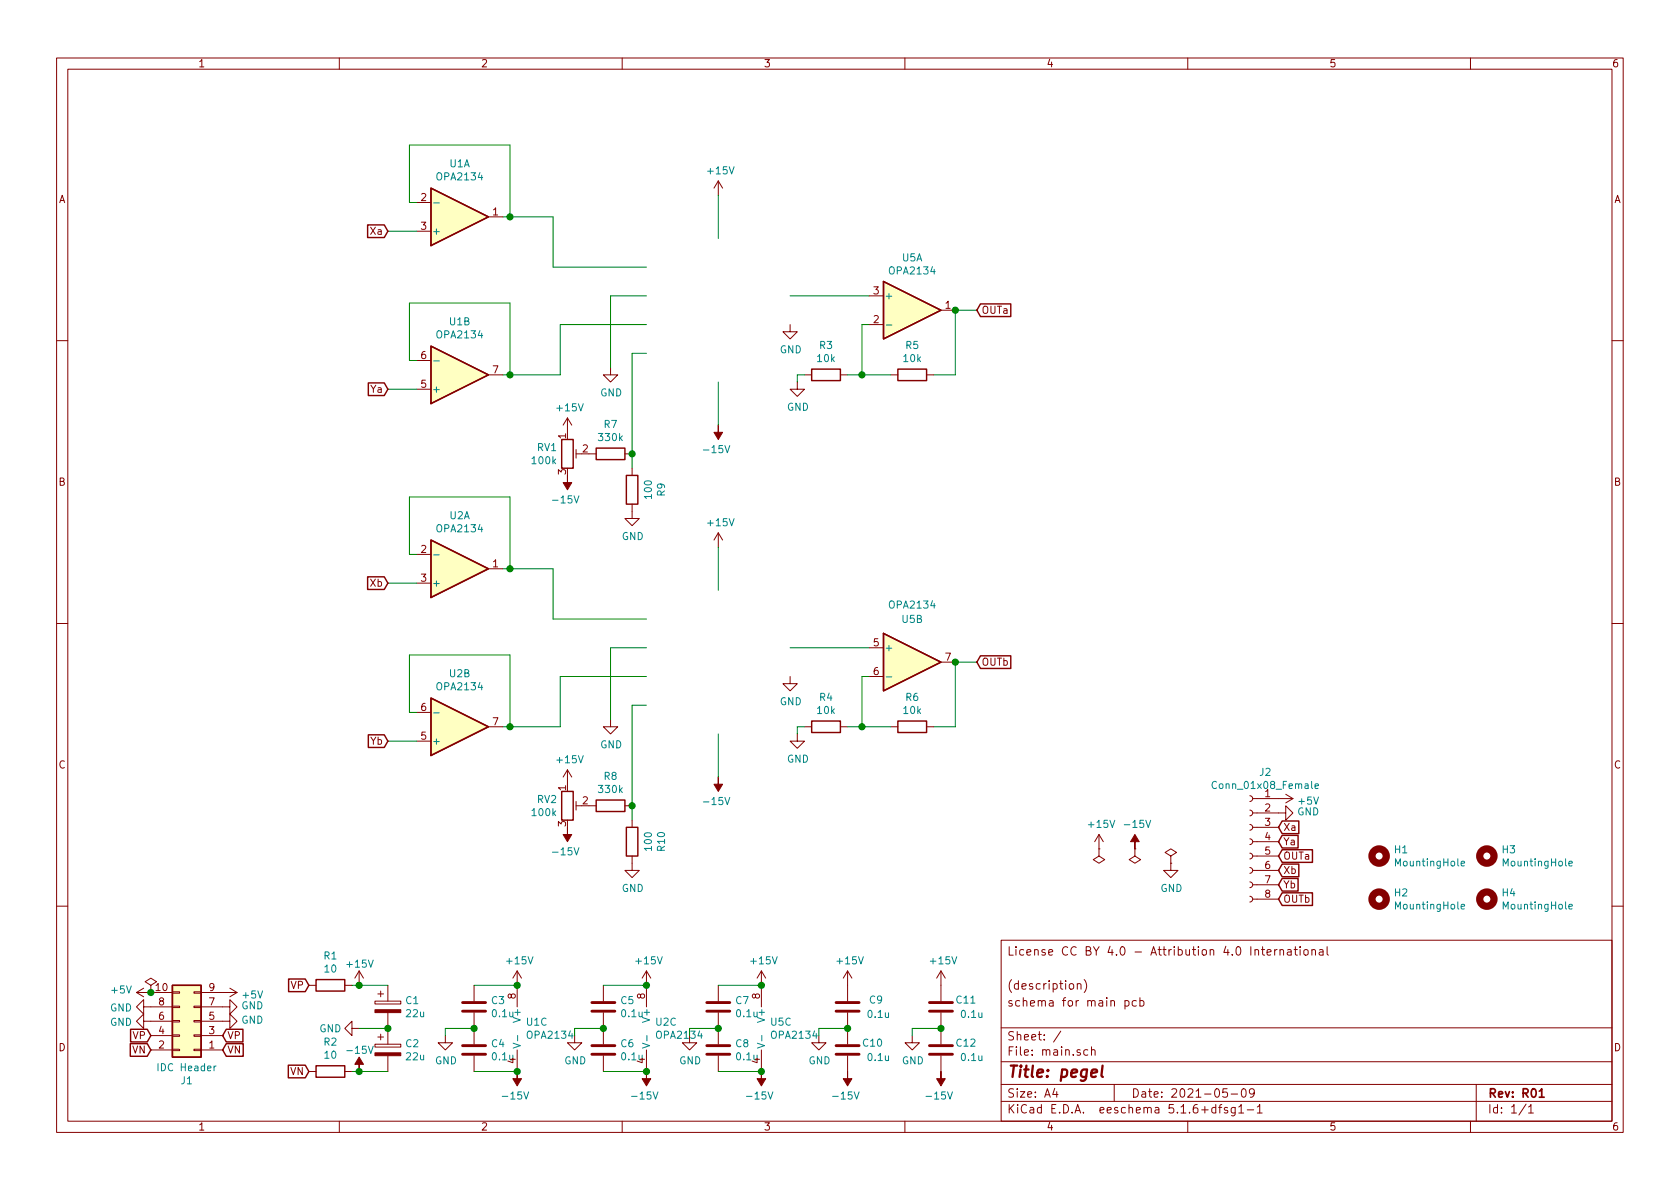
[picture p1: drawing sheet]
<svg xmlns="http://www.w3.org/2000/svg" width="297mm" height="210mm" viewBox="0 0 297 210" stroke-linecap="round" stroke-linejoin="round" font-family="sans-serif">
<g fill="none" stroke="#840000" stroke-width=".18">
<path d="M10 10.3h277v189.9h-277zM12 12.2h273v186.1h-273zM60 10.3v1.9M110 10.3v1.9M160 10.3v1.9M210 10.3v1.9M260 10.3v1.9M73.7 35.8h2.5M86.4 38.3h2.5M127 32v2.5M127 32l-.8 1.3M127 32l.8 1.3"/>
<path d="M73.7 40.9h2.5M139.7 57.4v1.3h1.3l-1.3 1.2-1.3-1.2h1.3M153.7 57.4h2.5M153.7 52.3h2.5M166.4 54.9h2.5M10 60.2h2M73.7 68.8h2.5M73.7 63.7h2.5M86.4 66.3h2.5M100.3 73.9v2.5M100.3 73.9l-.7 1.3M100.3 73.9l.8 1.3"/>
<path d="M101.9 79.5v1.5M107.9 65v1.3h1.3l-1.3 1.3-1.2-1.3h1.2M141 67.6v1.2h1.2l-1.2 1.3-1.3-1.3h1.3M142.2 66.3h1.3M148.6 66.3h1.3M157.5 66.3h1.2M163.8 66.3h1.3M285 60.2h2M73.7 98h2.5M101.9 80.3h1M104.1 80.3h1.3M110.5 80.3h1.3"/>
<path d="M111.8 89.1v2.6h1.2l-1.2 1.3-1.3-1.3h1.3M111.8 82.8v1.3M127 94.2v2.6M127 94.2l-.8 1.3M127 94.2l.8 1.3M10 110.3h2M73.7 103.1h2.5M86.4 100.6h2.5M139.7 119.6v1.3h1.3l-1.3 1.3-1.3-1.3h1.3M153.7 114.5h2.5M153.7 119.6h2.5M166.4 117.1h2.5"/>
<path d="M285 110.3h2M73.7 131.1h2.5M73.7 126h2.5M86.4 128.5h2.5M100.3 136.1l-.7 1.3M100.3 136.1v2.6M100.3 136.1l.8 1.3M107.9 127.2v1.3h1.3l-1.3 1.3-1.2-1.3h1.2M141 129.8v1.3h1.2l-1.2 1.2-1.3-1.2h1.3M142.2 128.5h1.3M148.6 128.5h1.3M157.5 128.5h1.2"/>
<path d="M163.8 128.5h1.3M101.9 142.5h1M101.9 141.7v1.6M104.1 142.5h1.3M110.5 142.5h1.3M111.8 151.4v2.5h1.2l-1.2 1.3-1.3-1.3h1.3M111.8 145v1.3M194.3 150.1v1.3l1 .6-1 .6-1-.6 1-.6M194.3 150.1h.1M194.3 147.6l-.8 1.2M194.3 147.6v2.5M194.3 147.6l.8 1.2"/>
<path d="M200.7 150.1v1.3l1 .6-1 .6-1.1-.6 1.1-.6M200.7 150.1h.1M207 152.6v1.3h1.3l-1.3 1.3-1.3-1.3h1.3M207 151.4l1-.7-1-.6-1 .6 1 .7v1.2M207 152.6h.1M221 158.5l.3 .1 .2 .3-.1 .4-.4 .2M221 156l.3 .1 .2 .3-.1 .4-.4 .2M221 153.4l.3 .1 .2 .3-.1 .4-.4 .2M221 150.9l.3 .1 .2 .3-.1 .4-.4 .2M221 148.3l.3 .2 .2 .2-.1 .5-.4 .1M221 145.8l.3 .1 .2 .3-.1 .4-.4 .2M221 143.3l.3 .1 .2 .3-.1 .4-.4 .2"/>
<path d="M221 140.7l.3 .1 .2 .3-.1 .4-.4 .2M221.5 143.8h5.8v-1.3l1.3 1.3-1.3 1.2v-1.2M221.5 159h4.6M221.5 156.5h4.6M221.5 153.9h4.6M221.5 151.4h4.6M221.5 148.8h4.6M221.5 146.3h4.6M221.5 141.2h7.1M227.3 140.5l1.3 .7M228.6 141.2l-1.3 .8M10 160.2h2"/>
<path d="M24.1 175.5h6.4M24.1 175.5l1.3 .8M25.4 178v-1.2l-1.3 1.2 1.3 1.3v-1.3h5.1M25.4 174.7l-1.3 .8M26.7 174.2l1-.6-1-.6-1 .6 1 .6v1.3M26.7 175.5h.1M30.5 175.4h1.2v.2h-1.2zM30.5 177.9h1.2v.3h-1.2zM34.3 175.4h1.3v.2h-1.3zM34.3 177.9h1.3v.3h-1.3zM35.6 178h5v-1.2l1.3 1.2-1.3 1.3v-1.3M35.6 175.5h6.3"/>
<path d="M40.6 174.7l1.3 .8M41.9 175.5l-1.3 .8M54.6 174.2h1.3M61 174.2h1.2M63.5 171.7l-.8 1.3M63.5 171.7v2.5M63.5 171.7l.8 1.3M66.3 177h4.6v.5h-4.6zM66.8 175.8h1M67.3 175.3v1M68.6 174.2v2.8M68.6 179.1v5.6"/>
<path d="M83.8 174.2v2.8M83.8 179.1v5.6M91.4 171.7l-.7 1.3M91.4 171.7v6.3M91.4 171.7l.8 1.3M106.7 174.2v2.8M106.7 179.1v5.6M114.3 171.7l-.8 1.3M114.3 171.7v6.3M114.3 171.7l.8 1.3M127 174.2v2.8M127 179.1v5.6"/>
<path d="M134.6 171.7v6.3M134.6 171.7l-.7 1.3M134.6 171.7l.8 1.3M149.9 171.7l-.8 1.3M149.9 171.7v5.3M149.9 179.1v5.6M149.9 171.7l.7 1.3M166.4 171.7l-.8 1.3M166.4 171.7v5.3M166.4 179.1v5.6M166.4 171.7l.7 1.3M177 166.3h108v32h-108z"/>
<path d="M190.5 174.1l.1-.1a.37 .37 0 0 1 .5 .1v.8M190.5 173.9v1M191.7 173.2a1.71 1.71 0 0 1 0 2.3M198.9 177l.4-.1 .3 .3-.1 .6-.2 .1-.4-.1M198.9 176.9v1.5M200.9 177l-.4-.1-.3 .3 .1 .6 .2 .1 .4-.1M201.5 177l.5-.1 .3 .3-.1 .6-.2 .1-.5-.1M201.5 176.4v1.5M223 167.9h.6M223.2 167.4v1.3l.4 .2M224 168.4l.7-.1v-.3l-.5-.1-.2 .2 .1 .7h.6M225.4 167.9v1"/>
<path d="M225.8 167.9l-.4 .3M226.3 168l.2-.1 .4 .1v.9M226.3 167.9v1M227.7 168h.5l.1 .9M228.3 168.3h-.5l-.2 .2 .2 .4 .5-.1M228.8 167.9h.6M229 167.4v1.3l.4 .2M229.9 167.4v.2M229.9 167.9v1M230.6 168l.2-.1 .4 .1v.8l-.2 .1-.4-.1zM232 168l.2-.1 .3 .1 .1 .9M232 167.9v1"/>
<path d="M233.3 168h.6v.9M233.9 168.3h-.4l-.3 .2 .3 .4 .4-.1M234.6 167.4v1.3l.3 .2M285 160.2h2M25.4 180.6v-1.3l-1.3 1.3 1.3 1.3v-1.3h5.1M26.7 185.7h3.8M26.7 183.1h3.8M30.5 183h1.2v.3h-1.2zM30.5 185.5h1.2v.3h-1.2zM30.5 180.5h1.2v.2h-1.2zM34.3 183h1.3v.3h-1.3zM34.3 185.5h1.3v.3h-1.3z"/>
<path d="M34.3 180.5h1.3v.2h-1.3zM35.6 180.6h5v-1.3l1.3 1.3-1.3 1.3v-1.3M35.6 185.7h3.8M35.6 183.1h3.8M54.6 189.5h1.3M60 198.3v1.9M61 189.5h1.2M62.2 181.9v-1.3l-1.2 1.3 1.2 1.2v-1.2h1.3M66.3 184.7h4.6v.5h-4.6zM66.8 183.4h1M67.3 182.9v1M68.6 186.7v2.8"/>
<path d="M78.7 183.1v1.3h1.3l-1.3 1.3-1.2-1.3h1.2M83.8 186.7v2.8M91.4 185.7v3.8M101.6 183.1v1.3h1.3l-1.3 1.3-1.3-1.3h1.3M106.7 186.7v2.8M110 198.3v1.9M114.3 185.7v3.8M121.9 183.1v1.3h1.3l-1.3 1.3-1.3-1.3h1.3M127 186.7v2.8M134.6 185.7v3.8M144.8 183.1v1.3h1.2l-1.2 1.3-1.3-1.3h1.3M149.9 186.7v2.8"/>
<path d="M160 198.3v1.9M161.3 183.1v1.3h1.3l-1.3 1.3-1.3-1.3h1.3M166.4 186.7v2.8M177 194.8h108M177 191.8h108M177 187.8h108M177 181.8h108M186.5 192.5l-.4 1h1M186.8 193v1M187.6 182.3l-1.3 2M192.3 185.7l-.4-.1-.3 .3 .1 .6 .2 .1 .4-.1M193 185.7l.2-.1 .3 .1 .1 .9"/>
<path d="M193 185.1v1.5M197 191.8v3M210 198.3v1.9M215 195.9l-.5-.1-.3 .3 .1 .6 .2 .1 .5-.1M215 195.3v1.5M215.5 195.8h.5M216 195.3l-.3 .2v1.3M217 192.5h-.7l-.1 .7 .2-.1 .5 .1 .1 .2v.5l-.2 .1-.6-.1M217 195.9l-.3-.1-.2 .2v.3l.5 .1v.3h-.5M217.7 193.5h1.1M218.4 195.8v1.2l-.3 .3h-.3M218.4 195.9l-.4-.1-.3 .3 .1 .6h.6"/>
<path d="M219 195.8l.5-.5v1.5M219 196.8h.9M219.6 192.7l.4-.2a.94 .94 0 0 1 0 1.5 .82 .82 0 0 1-.4-1.3zM220.5 196.3h1.2M221.8 193.2l-.3 .3h-.3l-.3-.3v-.4l.2-.2 .4-.1 .2 .2a1.13 1.13 0 0 1-.2 1.2l-.4 .1M222.3 195.8l.4-.5v1.5M222.3 196.8h.9M260 198.3v1.9M261 191.8v6.5M269.8 195.2l-1.2 2M270.3 195.8l.4-.5v1.5M270.3 196.8h.8"/>
</g>
<path d="M272.2 193l.4-.5v1.5M272.2 194h.8" fill="none" stroke="#840000" stroke-width=".3"/>
<path d="M193 189.8l1-.2-.1-.4-.6-.1-.3 .3v.9l.2 .1 .6-.1M194.9 188.4l-.2 1.8 .3 .2" fill="none" stroke="#840000" stroke-width=".41"/>
<g fill="none" stroke="#840000" stroke-width=".51">
<path d="M81.8 178.8h4.1M81.8 177.3h4.1M104.6 178.8h4.1M104.6 177.3h4.1M125 178.8h4M125 177.3h4M147.8 178.8h4.1M147.8 177.3h4.1M164.3 178.8h4.1M164.3 177.3h4.1M81.8 186.4h4.1M81.8 184.9h4.1"/>
<path d="M104.6 186.4h4.1M104.6 184.9h4.1M125 186.4h4M125 184.9h4M147.8 186.4h4.1M147.8 184.9h4.1M164.3 186.4h4.1M164.3 184.9h4.1"/>
</g>
<g fill="#840000" stroke="#840000" stroke-width=".18">
<path d="M200.7 147.6l.7 1.2h-.7v1.3v-1.3h-.8z"/>
<path d="M114.3 189.5v1.2h.8l-.8 1.3-.8-1.3h.8z"/>
<path d="M91.4 189.5v1.2h.8l-.8 1.3-.7-1.3h.7z"/>
<path d="M166.4 189.5v1.2h.7l-.7 1.3-.8-1.3h.8z"/>
<path d="M66.3 186.2h4.6v.5h-4.6z"/>
<path d="M66.3 178.6h4.6v.5h-4.6z"/>
<path d="M149.9 189.5v1.2h.7l-.7 1.3-.8-1.3h.8z"/>
<path d="M100.3 146.3v1.3h.8l-.8 1.2-.7-1.2h.7z"/>
<path d="M127 137.4v1.3h.8l-.8 1.2-.8-1.2h.8z"/>
<path d="M100.3 84.1v1.2h.8l-.8 1.3-.7-1.3h.7z"/>
<path d="M134.6 189.5v1.2h.8l-.8 1.3-.7-1.3h.7z"/>
<path d="M127 75.2v1.2h.8l-.8 1.3-.8-1.3h.8z"/>
<path d="M63.5 186.9l.8 1.3h-.8v1.3v-1.3h-.8z"/>
</g>
<g fill="none" stroke="#840000" stroke-width=".25">
<path d="M65 39.8h2.9l.7 1.1-.7 1.1h-2.9zM76.2 33.3l10.2 5-10.2 5.1zM156.2 49.8l10.2 5.1-10.2 5zM173.4 53.7h5.3v2.3h-5.3l-.7-1.1zM65.1 67.7h2.8l.7 1.1-.7 1.1h-2.8zM76.2 61.2l10.2 5.1-10.2 5.1zM99.3 77.7h2v5.1h-2zM105.4 79.2h5.1v2.1h-5.1zM143.5 65.3h5.1v2h-5.1zM158.7 65.3h5.1v2h-5.1zM76.2 95.5l10.2 5.1-10.2 5.1zM110.7 84.1h2.1v5h-2.1z"/>
<path d="M65 102h2.9l.7 1.1-.7 1.1h-2.9zM156.2 112l10.2 5.1-10.2 5.1zM173.4 116h5.3v2.2h-5.3l-.7-1.1zM65.1 129.9h2.8l.7 1.2-.7 1.1h-2.8zM76.2 123.4l10.2 5.1-10.2 5.1zM99.3 139.9h2v5.1h-2zM143.5 127.5h5.1v2h-5.1zM158.7 127.5h5.1v2h-5.1zM105.4 141.5h5.1v2h-5.1zM110.7 146.3h2.1v5.1h-2.1zM226.7 157.9h5.4v2.2h-5.4l-.6-1.1zM226.7 145.2h2.9v2.2h-2.9l-.6-1.1z"/>
<path d="M226.7 147.7h2.8v2.3h-2.8l-.6-1.2zM226.7 150.3h5.4v2.2h-5.4l-.6-1.1zM226.7 152.8h2.9v2.2h-2.9l-.6-1.1zM226.7 155.3h2.8v2.3h-2.8l-.6-1.1zM30.5 174.2h5.1v12.7h-5.1zM51 173.1h3l.6 1.1-.6 1.2h-3zM55.9 173.2h5.1v2.1h-5.1zM23 184.6h3l.7 1.1-.7 1.1h-3zM23.1 182h2.9l.7 1.1-.7 1.1h-2.9zM40 184.6h3v2.2h-3l-.6-1.1zM40 182h3v2.2h-3l-.6-1.1zM51 188.4h3l.6 1.1-.6 1.1h-3z"/>
<path d="M55.9 188.5h5.1v2h-5.1z"/>
</g>
<g fill="none" stroke="#008484" stroke-width=".18">
<path d="M76.7 35.9h1M156.7 57.5h1M76.7 63.8h1M76.7 98.1h1M156.7 119.7h1M76.7 126.1h1M215.1 138.3a.6 .6 0 0 0-.8 .4 .6 .6 0 0 0 .6 .7l.2-.1M232.5 139l.6-.1-.1-.2-.3-.1-.2 .2 .1 .6h.4M258.3 152.7l.7-.1-.1-.3h-.4l-.2 .2 .1 .6h.5M277.4 152.7l.6-.1v-.3h-.4l-.2 .2 .1 .6h.5M258.3 160.3l.7-.1-.1-.2-.4-.1-.2 .2 .1 .6h.5M277.4 160.3l.6-.1v-.2l-.4-.1-.2 .2 .1 .6h.5"/>
<path d="M38.2 188.5l-.4 .2M90.7 184.5l1.3 .4-1.3 .4M91.5 183.1v1M113.6 184.5l1.3 .4-1.3 .4M114.4 183.1v1M133.9 184.5l1.3 .4-1.3 .4M134.7 183.1v1"/>
</g>
<g fill="#ffffc2" stroke="#ffffc2" stroke-width=".18">
<path d="M76.2 33.3l10.2 5-10.2 5.1z"/>
<path d="M76.2 61.2l10.2 5.1-10.2 5.1z"/>
<path d="M156.2 49.8l10.2 5.1-10.2 5z"/>
<path d="M156.2 112l10.2 5.1-10.2 5.1z"/>
<path d="M76.2 95.5l10.2 5.1-10.2 5.1z"/>
<path d="M76.2 123.4l10.2 5.1-10.2 5.1z"/>
<path d="M30.5 174.2h5.1v12.7h-5.1z"/>
</g>
<g fill="none" stroke="#840000" stroke-width="1.3">
<circle cx="243.8" cy="151.4" r="1.27"/>
<circle cx="243.8" cy="159" r="1.27"/>
<circle cx="262.9" cy="159" r="1.27"/>
<circle cx="262.9" cy="151.4" r="1.27"/>
</g>
<g fill="none" stroke="#008400" stroke-width=".18">
<path d="M73.7 35.8h-1.3v-10.2h17.8v12.7M88.9 38.3h8.9v8.9h16.5M127 34.5v7.7M68.6 40.9h5.1M114.3 57.4h-15.2v8.9h-10.2M114.3 52.3h-6.4v12.7M139.7 52.3h14M153.7 57.4h-1.3v8.9M172.7 54.9h-3.8v11.4h-3.8M68.6 68.8h5.1M73.7 63.7h-1.3v-10.1h17.8v12.7M114.3 62.5h-2.5v20.3"/>
<path d="M127 67.6v7.6M142.2 66.3h-1.2v1.3M149.9 66.3h7.6M73.7 98h-1.3v-10.1h17.8v12.7M127 96.8v7.6M68.6 103.1h5.1M88.9 100.6h8.9v8.9h16.5M114.3 119.6h-15.2v8.9h-10.2M114.3 114.5h-6.4v12.7M139.7 114.5h14M153.7 119.6h-1.3v8.9M172.7 117.1h-3.8v11.4h-3.8"/>
<path d="M68.6 131.1h5.1M73.7 126h-1.3v-10.2h17.8v12.7M114.3 124.7h-2.5v20.3M127 129.8v7.6M142.2 128.5h-1.2v1.3M149.9 128.5h7.6M62.2 174.2h6.4M83.8 174.2h7.6M106.7 174.2h7.6M127 174.2h7.6M62.2 189.5h6.4M63.5 181.9h5.1"/>
<path d="M83.8 181.9h-5.1v1.2M83.8 189.5h7.6M101.6 181.9h5.1M106.7 189.5h7.6M121.9 181.9h5.1M127 189.5h7.6M144.8 181.9h5.1M166.4 181.9h-5.1v1.2"/>
</g>
<g fill="#008400" stroke="#008400" stroke-width=".25">
<circle cx="111.8" cy="142.5" r=".51"/>
<circle cx="111.8" cy="80.3" r=".51"/>
<circle cx="68.6" cy="181.9" r=".51"/>
<circle cx="63.5" cy="189.5" r=".51"/>
<circle cx="26.7" cy="175.5" r=".51"/>
<circle cx="152.4" cy="66.3" r=".51"/>
<circle cx="63.5" cy="174.2" r=".51"/>
<circle cx="166.4" cy="181.9" r=".51"/>
<circle cx="91.4" cy="189.5" r=".51"/>
<circle cx="91.4" cy="174.2" r=".51"/>
<circle cx="114.3" cy="189.5" r=".51"/>
<circle cx="114.3" cy="174.2" r=".51"/>
<circle cx="134.6" cy="189.5" r=".51"/>
<circle cx="134.6" cy="174.2" r=".51"/>
<circle cx="168.9" cy="54.9" r=".51"/>
<circle cx="127" cy="181.9" r=".51"/>
<circle cx="149.9" cy="181.9" r=".51"/>
<circle cx="90.2" cy="66.3" r=".51"/>
<circle cx="83.8" cy="181.9" r=".51"/>
<circle cx="90.2" cy="38.3" r=".51"/>
<circle cx="106.7" cy="181.9" r=".51"/>
<circle cx="152.4" cy="128.5" r=".51"/>
<circle cx="90.2" cy="128.5" r=".51"/>
<circle cx="90.2" cy="100.6" r=".51"/>
<circle cx="168.9" cy="117.1" r=".51"/>
</g>
<text font-size="2.8" fill="#840000" x="178" y="190.5">Title: pegel</text>
<g font-size="2.1" fill="#840000">
<text x="178" y="169">License CC BY 4.0 - Attribution 4.0 International</text>
<text x="178" y="178">schema for main pcb</text>
<text x="178" y="175">(description)</text>
<text x="178" y="184">Sheet: /</text>
<text x="178" y="186.7">File: main.sch</text>
<text x="178" y="196.9">KiCad E.D.A. eeschema 5.1.6+dfsg1-1</text>
<text x="178" y="194.1">Size: A4</text>
<text x="200" y="194.1">Date: 2021-05-09</text>
<text x="263" y="194.1">Rev: R01</text>
<text x="263" y="196.9">Id: 1/1</text>
</g>
<g font-size="1.8" fill="#840000">
<text x="35" y="11.9">1</text>
<text x="85" y="11.9">2</text>
<text x="135" y="11.9">3</text>
<text x="185" y="11.9">4</text>
<text x="235" y="11.9">5</text>
<text x="285" y="11.9">6</text>
<text x="10.4" y="35.9">A</text>
<text x="74.4" y="35.6">2</text>
<text x="285.4" y="35.9">A</text>
<text x="65.6" y="41.5">Xa</text>
<text x="74.4" y="40.6">3</text>
<text x="87.1" y="38.1">1</text>
<text x="154.5" y="52.1">3</text>
<text x="154.5" y="57.1">2</text>
<text x="167.2" y="54.6">1</text>
<text x="173.5" y="55.5">OUTa</text>
<text x="74.4" y="63.5">6</text>
<text x="65.6" y="69.5">Ya</text>
<text x="74.4" y="68.6">5</text>
<text x="87.1" y="66">7</text>
<text x="100.1" y="77.6" transform="rotate(-90 100.1 77.6)">1</text>
<text x="100.1" y="83.9" transform="rotate(-90 100.1 83.9)">3</text>
<text x="103" y="80">2</text>
<text x="10.4" y="85.9">B</text>
<text x="285.4" y="85.9">B</text>
<text x="74.4" y="97.8">2</text>
<text x="87.1" y="100.3">1</text>
<text x="65.5" y="103.8">Xb</text>
<text x="74.4" y="102.9">3</text>
<text x="154.5" y="114.3">5</text>
<text x="154.5" y="119.4">6</text>
<text x="167.2" y="116.8">7</text>
<text x="173.5" y="117.7">OUTb</text>
<text x="74.4" y="125.7">6</text>
<text x="65.5" y="131.7">Yb</text>
<text x="74.4" y="130.8">5</text>
<text x="87.1" y="128.3">7</text>
<text x="10.4" y="135.9">C</text>
<text x="285.4" y="135.9">C</text>
<text x="100.1" y="139.8" transform="rotate(-90 100.1 139.8)">1</text>
<text x="103" y="142.2">2</text>
<text x="223.7" y="141">1</text>
<text x="223.7" y="143.5">2</text>
<text x="100.1" y="146.1" transform="rotate(-90 100.1 146.1)">3</text>
<text x="223.7" y="146">3</text>
<text x="223.7" y="148.6">4</text>
<text x="226.8" y="146.9">Xa</text>
<text x="226.8" y="149.5">Ya</text>
<text x="223.7" y="151.1">5</text>
<text x="223.7" y="153.7">6</text>
<text x="226.8" y="152">OUTa</text>
<text x="226.8" y="154.6">Xb</text>
<text x="223.7" y="156.2">7</text>
<text x="223.7" y="158.7">8</text>
<text x="226.8" y="159.6">OUTb</text>
<text x="226.8" y="157.1">Yb</text>
<text x="27.6" y="175.3">10</text>
<text x="28.1" y="177.8">8</text>
<text x="37" y="177.8">7</text>
<text x="37" y="175.3">9</text>
<text x="51.5" y="174.9">VP</text>
<text x="91.2" y="176.6" transform="rotate(-90 91.2 176.6)">8</text>
<text x="114" y="176.6" transform="rotate(-90 114 176.6)">8</text>
<text x="134.4" y="176.6" transform="rotate(-90 134.4 176.6)">8</text>
<text x="10.4" y="185.9">D</text>
<text x="23.5" y="183.8">VP</text>
<text x="28.1" y="185.4">2</text>
<text x="28.1" y="182.9">4</text>
<text x="28.1" y="180.3">6</text>
<text x="37" y="185.4">1</text>
<text x="37" y="182.9">3</text>
<text x="37" y="180.3">5</text>
<text x="40.2" y="183.8">VP</text>
<text x="285.4" y="185.9">D</text>
<text x="23.4" y="186.3">VN</text>
<text x="40.2" y="186.3">VN</text>
<text x="51.4" y="190.1">VN</text>
<text x="91.2" y="188.1" transform="rotate(-90 91.2 188.1)">4</text>
<text x="114" y="188.1" transform="rotate(-90 114 188.1)">4</text>
<text x="134.4" y="188.1" transform="rotate(-90 134.4 188.1)">4</text>
<text x="35" y="199.9">1</text>
<text x="85" y="199.9">2</text>
<text x="135" y="199.9">3</text>
<text x="185" y="199.9">4</text>
<text x="235" y="199.9">5</text>
<text x="285" y="199.9">6</text>
</g>
<g font-size="1.8" fill="#008484">
<text x="79.5" y="29.6">U1A</text>
<text x="77.4" y="31.9">OPA2134</text>
<text x="125.3" y="30.8">+15V</text>
<text x="76.3" y="41.5">+</text>
<text x="159.5" y="46.2">U5A</text>
<text x="156.3" y="53">+</text>
<text x="157.4" y="48.5">OPA2134</text>
<text x="77.4" y="59.8">OPA2134</text>
<text x="79.5" y="57.5">U1B</text>
<text x="137.9" y="62.5">GND</text>
<text x="144.6" y="64">10k</text>
<text x="144.9" y="61.7">R3</text>
<text x="159.8" y="64">10k</text>
<text x="160.2" y="61.7">R5</text>
<text x="76.3" y="69.5">+</text>
<text x="106.1" y="70.1">GND</text>
<text x="98.6" y="72.7">+15V</text>
<text x="106" y="78">330k</text>
<text x="106.8" y="75.7">R7</text>
<text x="139.1" y="72.6">GND</text>
<text x="94.2" y="82.1">100k</text>
<text x="95" y="79.8">RV1</text>
<text x="124.8" y="80.1">-15V</text>
<text x="98.1" y="89">-15V</text>
<text x="115.3" y="88.1" transform="rotate(-90 115.3 88.1)">100</text>
<text x="117.6" y="87.7" transform="rotate(-90 117.6 87.7)">R9</text>
<text x="77.4" y="94.1">OPA2134</text>
<text x="79.5" y="91.8">U2A</text>
<text x="109.9" y="95.5">GND</text>
<text x="125.3" y="93.1">+15V</text>
<text x="76.3" y="103.8">+</text>
<text x="157.4" y="107.6">OPA2134</text>
<text x="159.5" y="110.2">U5B</text>
<text x="79.5" y="119.8">U2B</text>
<text x="156.3" y="115.2">+</text>
<text x="77.4" y="122.1">OPA2134</text>
<text x="137.9" y="124.7">GND</text>
<text x="144.9" y="123.9">R4</text>
<text x="160.2" y="123.9">R6</text>
<text x="76.3" y="131.7">+</text>
<text x="144.6" y="126.3">10k</text>
<text x="159.8" y="126.3">10k</text>
<text x="98.6" y="135">+15V</text>
<text x="106.1" y="132.3">GND</text>
<text x="106.8" y="137.9">R8</text>
<text x="139.1" y="134.9">GND</text>
<text x="222.8" y="137.2">J2</text>
<text x="95" y="142">RV2</text>
<text x="106" y="140.2">330k</text>
<text x="124.8" y="142.4">-15V</text>
<text x="215" y="139.5">Conn_01x08_Female</text>
<text x="229.7" y="142.3">+5V</text>
<text x="94.2" y="144.3">100k</text>
<text x="192.6" y="146.4">+15V</text>
<text x="199.2" y="146.4">-15V</text>
<text x="229.4" y="144.2">GND</text>
<text x="98.1" y="151.3">-15V</text>
<text x="115.3" y="150.3" transform="rotate(-90 115.3 150.3)">100</text>
<text x="117.6" y="150.5" transform="rotate(-90 117.6 150.5)">R10</text>
<text x="246.6" y="150.9">H1</text>
<text x="246.9" y="153.2">MountingHole</text>
<text x="265.7" y="150.9">H3</text>
<text x="266" y="153.2">MountingHole</text>
<text x="109.9" y="157.7">GND</text>
<text x="205.2" y="157.7">GND</text>
<text x="246.6" y="158.5">H2</text>
<text x="246.9" y="160.8">MountingHole</text>
<text x="265.7" y="158.5">H4</text>
<text x="266" y="160.8">MountingHole</text>
<text x="57.3" y="169.7">R1</text>
<text x="57.5" y="172">10</text>
<text x="61.5" y="171.1">+15V</text>
<text x="89.7" y="170.5">+15V</text>
<text x="112.6" y="170.5">+15V</text>
<text x="132.9" y="170.5">+15V</text>
<text x="148.2" y="170.5">+15V</text>
<text x="164.7" y="170.5">+15V</text>
<text x="19.5" y="178.9">GND</text>
<text x="19.8" y="175.7">+5V</text>
<text x="42.7" y="178.5">GND</text>
<text x="43" y="176.6">+5V</text>
<text x="71.8" y="177.6">C1</text>
<text x="71.9" y="179.9">22u</text>
<text x="86.9" y="177.6">C3</text>
<text x="87.1" y="179.9">0.1u</text>
<text x="109.8" y="177.6">C5</text>
<text x="110" y="179.9">0.1u</text>
<text x="130.1" y="177.6">C7</text>
<text x="130.3" y="179.9">0.1u</text>
<text x="153.8" y="177.5">C9</text>
<text x="169.2" y="177.5">C11</text>
<text x="19.5" y="181.4">GND</text>
<text x="42.7" y="181">GND</text>
<text x="56.5" y="182.5">GND</text>
<text x="57.3" y="184.9">R2</text>
<text x="71.8" y="185.2">C2</text>
<text x="86.9" y="185.2">C4</text>
<text x="92.1" y="180.4" transform="rotate(-90 92.1 180.4)">V+</text>
<text x="93.1" y="181.4">U1C</text>
<text x="109.8" y="185.2">C6</text>
<text x="114.9" y="180.4" transform="rotate(-90 114.9 180.4)">V+</text>
<text x="116" y="181.4">U2C</text>
<text x="130.1" y="185.2">C8</text>
<text x="135.3" y="180.4" transform="rotate(-90 135.3 180.4)">V+</text>
<text x="136.3" y="181.4">U5C</text>
<text x="152.7" y="185.1">C10</text>
<text x="153.6" y="180">0.1u</text>
<text x="169.2" y="185.1">C12</text>
<text x="170.1" y="180">0.1u</text>
<text x="28.2" y="189.4">IDC Header</text>
<text x="32.1" y="191.7">J1</text>
<text x="57.5" y="187.2">10</text>
<text x="61.7" y="186.4">-15V</text>
<text x="71.9" y="187.5">22u</text>
<text x="76.9" y="188.2">GND</text>
<text x="87.1" y="187.5">0.1u</text>
<text x="99.8" y="188.2">GND</text>
<text x="110" y="187.5">0.1u</text>
<text x="120.1" y="188.2">GND</text>
<text x="130.3" y="187.5">0.1u</text>
<text x="143" y="188.2">GND</text>
<text x="153.6" y="187.6">0.1u</text>
<text x="159.5" y="188.2">GND</text>
<text x="170.1" y="187.6">0.1u</text>
<text x="89.2" y="194.4">-15V</text>
<text x="112.1" y="194.4">-15V</text>
<text x="132.4" y="194.4">-15V</text>
<text x="147.6" y="194.4">-15V</text>
<text x="164.1" y="194.4">-15V</text>
</g>
<g font-size="1.8" fill="#008400">
<text x="93.4" y="183.7">OPA2134</text>
<text x="116.2" y="183.7">OPA2134</text>
<text x="136.6" y="183.7">OPA2134</text>
</g>
</svg>
